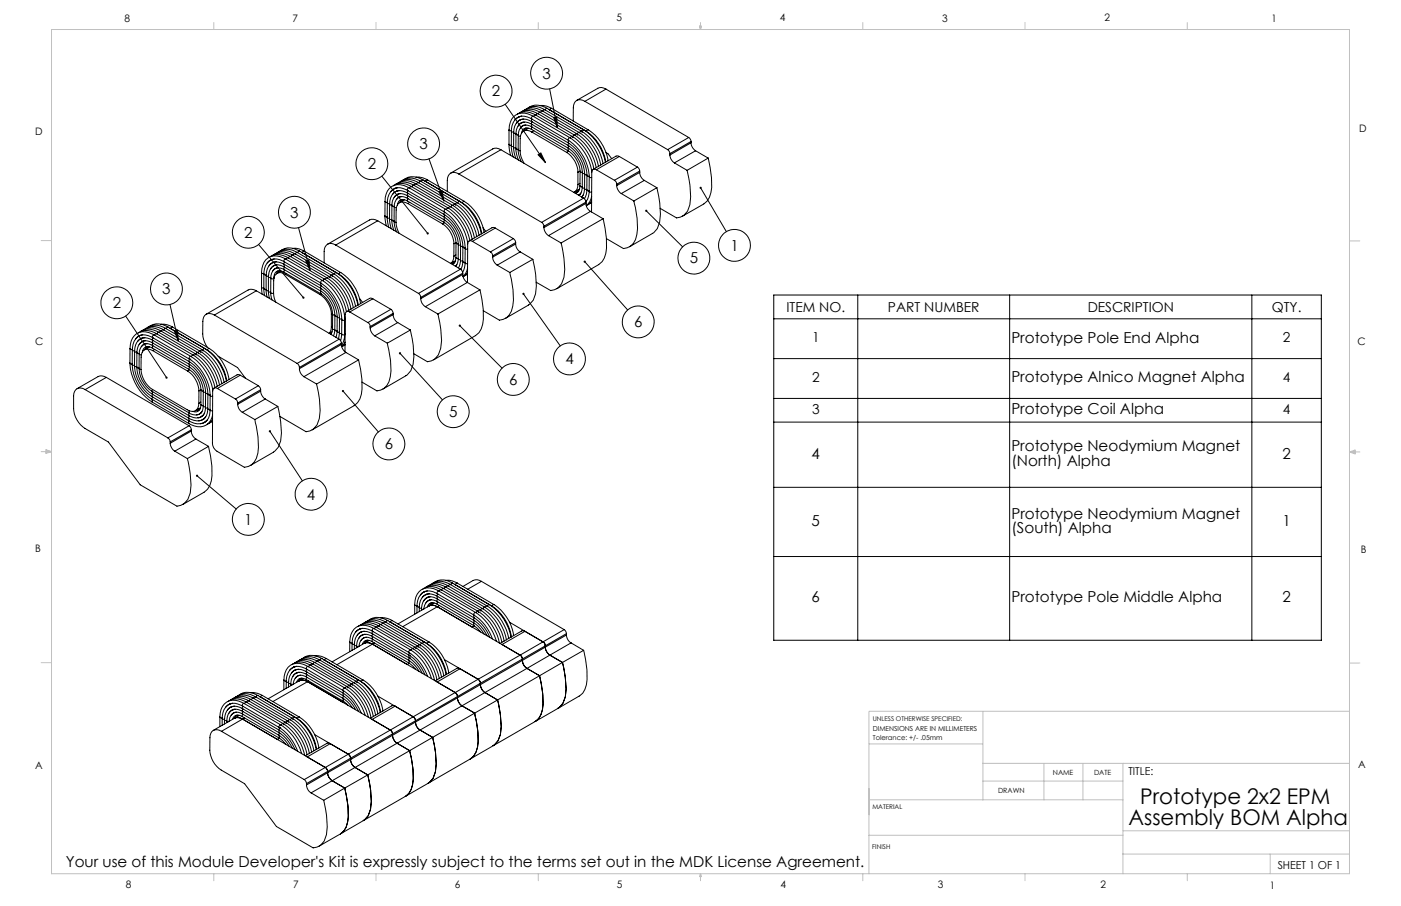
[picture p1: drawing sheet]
<svg xmlns="http://www.w3.org/2000/svg" width="432mm" height="279mm" viewBox="0 0 432 279" stroke-linecap="round" stroke-linejoin="round" font-family="sans-serif">
<g fill="none" stroke="#000" stroke-width=".31">
<path d="M155.7 32.1l12.4 18.1M159.5 35.2a4.8 4.8 0 0 1 5.6 .3M159.9 36l-.1 .2M160.1 35.9l-.2 .2M160.2 34.8a4.8 4.8 0 0 1 5.6 .3M160.4 36.9l-.1 .1M160.7 36.8l-.2 .1M160.8 35.8a4.1 4.1 0 0 0-3.2 4.7M160.9 34.4a4.8 4.8 0 0 1 5.6 .3M160.9 37.8l-.1 .1M161.1 37.7l-.1 .1M161.4 36.7a3.5 3.5 0 0 0-3.1 4.3"/>
<path d="M161.4 38.6v.1M161.6 34a4.7 4.7 0 0 1 5.7 .3M161.6 37.6a3.2 3.2 0 0 0-2.6 3.7M162 39.5l-.5 .9M162.1 38.6a2.8 2.8 0 0 0-2.4 3.2M162.3 33.6a4.8 4.8 0 0 1 5.7 .3M162.4 39.5l-.2 .4M162.9 39.5l-1.5 .9M163 33.2a4.8 4.8 0 0 1 5.7 .2M163.9 39.9l11.3 6.6M163.9 39.1l11.3 6.6M163.9 37.5l11.3 6.6"/>
<path d="M163.9 39.9a1.86 1.86 0 0 0-2-.4 1.86 1.86 0 0 0-1.2 1.7M163.9 39.1a2.43 2.43 0 0 0-3.5 .4M163.9 38.3a2.69 2.69 0 0 0-4.2 .6M163.9 37.5a3.2 3.2 0 0 0-4.7 .4M163.9 36.7a4 4 0 0 0-5.2 .2l-.1 .1M164 39.2l-.1 .7M164 38.4l-.1 .7M164 37.6l-.1 .7 11.3 6.6M164 36.8l-.1 .7M164.4 35.9a4.5 4.5 0 0 0-7.1 1.8l-.4 2.4M164.5 35.9l.6-.4 11.3 6.6M165.2 35.5l.6-.5 11.3 6.7"/>
<path d="M166.4 32.6a5 5 0 0 1 3.6 .8M166.5 34.6l-.4 .1-.2 .4M166.5 34.6l11.3 6.6M166.6 34.7l.6-.5 11.3 6.7M167.3 34.3l.3-.5h.3l11.3 6.6M168 33.9l.6-.5 12 7a13.9 13.9 0 0 1 6.1 9.6M169.2 33.8l.1 .1M169.3 33.8h.1M169.4 27.4l2.4 12M169.4 33.9l.6-.5 11.3 6.6M170.6 36.2l1-.1 .2 3.3zM180.3 31.3a2.15 2.15 0 0 0-2.5-.3 2.15 2.15 0 0 0-1.1 2.2v4.1"/>
<path d="M180.3 31.3l25.5 14.8M186.8 27.5a2.36 2.36 0 0 0-2.5-.3l-6.6 3.8M186.8 27.5l-6.5 3.8M186.8 27.5l25.5 14.9M117.7 54.3l14.1 17.7M121.2 57.3a4.8 4.8 0 0 1 5.7 .3M121.7 58.1l-.1 .1M121.9 58l-.2 .1M121.9 56.9a4.8 4.8 0 0 1 5.7 .3M122.2 58.9l-.1 .2M122.4 58.9l-.2 .1M122.6 57.9a4.1 4.1 0 0 0-3.2 4.7"/>
<path d="M122.6 56.5a4.8 4.8 0 0 1 5.7 .3M122.7 59.9l-.1 .1M122.8 59.8l-.1 .1M123.2 58.8a3.5 3.5 0 0 0-3.1 4.2M123.3 56.1a4.8 4.8 0 0 1 5.7 .2M123.4 59.7a3.2 3.2 0 0 0-2.6 3.7M124 55.7a4.8 4.8 0 0 1 5.7 .3M124.7 55.2a4.8 4.8 0 0 1 5.7 .3M125.7 59.6a3.3 3.3 0 0 0-4.7 .4M125.7 58.8a3.9 3.9 0 0 0-5.2 .2l-.1 .1M125.8 59.7l-.2 .7 11.3 6.6M125.8 58.8l-.2 .7 11.3 6.7"/>
<path d="M126.2 58a4.6 4.6 0 0 0-6.8 .9 6.3 6.3 0 0 0-.7 3.3M126.3 58l.1-.4 .4-.1 11.3 6.6M127 57.6l.5-.5 11.3 6.6M127.7 57.2l.1-.4 .4-.1 11.3 6.6M128.2 54.6a5.1 5.1 0 0 1 3.6 .9M128.4 56.8l.5-.5 11.4 6.6M129.1 56.4l.5-.5 11.4 6.6M129.8 56l.6-.5 12 7a13.7 13.7 0 0 1 6 9.6M131.1 55.9h.1M131.2 56l.3-.5h.3l11.3 6.6M132.2 49l4.6 13M135.3 59.1l.9-.4 .6 3.3z"/>
<path d="M141.4 53.7a2.16 2.16 0 0 0-2.5-.3 2.16 2.16 0 0 0-1 2.3v3.4M141.4 53.7l25.5 14.9M154.4 46.2a2.36 2.36 0 0 0-2.5-.3l-13 7.5M154.4 46.2l-13 7.5M154.4 46.2l25.5 14.9M156.9 44.5l.1 1.9 .4 1.5M157.6 44.9l.6 3.5M157.6 40.3l-.7-.2v4.4l.3 .3h.4M158.3 45.3l.2 1.8 .5 1.8M158.3 40.7h-.6l-.1-.2v4.4l.7 .3M159 45.7l.2 1.7 .6 2M159 41.1h-.6l-.1-.2v4.5l.7 .2"/>
<path d="M159.7 46.1l.2 1.6 .8 2.2M159.7 46.2l.6 .3M159.7 41.5l-.4 .1-.3-.3v4.5l.3 .2h.4M160.4 42l-.7-.3v4.5M163.9 40.7a2.15 2.15 0 0 0-2.5-.3 2.15 2.15 0 0 0-1.1 2.3 11.8 11.8 0 0 0 .6 6.4l.6 1.3M163.9 40.7l10.7 6.3M164.5 40.3l-.6 .4M165.8 47.7l.9-.5 1.4 3zM174.6 47a7.6 7.6 0 0 1 3.5 6.1M175.2 46.5a8 8 0 0 1 3.6 6.3M175.2 45.7a9.8 9.8 0 0 1 4.3 7.6M175.2 44.9a11.3 11.3 0 0 1 5 8.8"/>
<path d="M175.2 44.1a13 13 0 0 1 5.7 10M175.2 43.3a14.5 14.5 0 0 1 6.4 11.2M175.3 46.6l-.7 .4M175.3 45.8l-.1 .7M175.3 45l-.1 .7M175.3 44.2l-.1 .7M175.3 43.4l-.1 .7M175.6 42.5a15.3 15.3 0 0 1 6.8 10.5M175.6 42.5a.55 .55 0 0 0-.4 .8M175.6 42.5l-11.2-6.6a.53 .53 0 0 0-.5 .2 .53 .53 0 0 0 0 .6l11.3 6.6M176.4 42.1a15.2 15.2 0 0 1 6.7 10M176.4 42.1l-.4 .1-.2 .4"/>
<path d="M177.1 41.7a15.2 15.2 0 0 1 6.7 10M177.1 41.7a.55 .55 0 0 0-.5 .8M177.2 59.1h1M177.8 41.2a15.4 15.4 0 0 1 6.7 10.1M177.8 41.2l-.6 .6M178 58.7l.4 .1M178.1 56.9a2.35 2.35 0 0 1-1.3 2.4M178.1 53.1v3.8M178.5 40.9a15.2 15.2 0 0 1 6.7 10M178.5 40.9a.55 .55 0 0 0-.5 .8M178.6 58.3l-1.5 .9M178.8 57.3a1.87 1.87 0 0 1-1.5 2.2"/>
<path d="M178.8 57.3l.7 .3M178.8 59.9l-.2 .1M178.8 56.6l-.7 .3M178.8 52.8l.7 .3M178.8 52.8v4.5M178.8 52.7l-.7 .4M179.1 59.5l-.8 .7M179.2 40.4a15.5 15.5 0 0 1 6.7 10M179.2 40.4l-.6 .6M179.4 40.9a.53 .53 0 0 1 0-.6 .53 .53 0 0 1 .5-.3 15.4 15.4 0 0 1 6.7 10.1M179.5 57.7a2.95 2.95 0 0 1-1.1 2.5M179.5 57.7l.7 .3"/>
<path d="M179.5 53.3l.7 .2M179.5 53.3v4.4M180.2 58.1a4 4 0 0 1-.9 2.6M180.2 53.7l.3 .2h.4M180.2 53.7v4.4l.2 .3h.5M180.9 58.5a4.5 4.5 0 0 1-.8 2.8l.1-.2M180.9 54.1l.7 .2M180.9 54.1v4.5l.7 .2M181.3 40a13.7 13.7 0 0 1 6.1 9.6M181.3 40l-.5 .5M181.6 58.9a5.4 5.4 0 0 1-1 3.3M181.6 54.5l.2 .2h.6"/>
<path d="M181.6 54.5v4.5l.3 .2h.5M183.8 52.4a.86 .86 0 0 0-1-.1 .86 .86 0 0 0-.4 .9l-.1 12.2M183.8 52.4l5.6 3.2M186.8 47.1l.6 .3 1.1 1.5M189.4 55.6l.5 .5 .2 .7M190.1 57.3a3.2 3.2 0 0 0 1.4 2.4M190.1 56.8v.5M190.9 48.3l-1-.1-7.1 4M190.9 48.3l-7.1 4.1M190.9 48.3l5.6 3.2M191.5 59.7l3.9 2.3M196.5 51.5l.6 .7 .1 .5"/>
<path d="M196.5 51.5l-7.1 4.1M197.2 53.2a3.1 3.1 0 0 0 1.4 2.4M197.2 52.7l-7.1 4.1M197.2 53.2l-7.1 4.1M197.2 52.7v.5M198.6 55.6l-7.1 4.1M198.6 55.6l3.9 2.3M202.5 57.9l.3 1.5a25.6 25.6 0 0 1 .5 9.1l-.7 2-1.1 1.3-7.5 4.3M202.5 57.9l-7.1 4.1M205.8 46.1l.5 .6 .2 .7M206.5 47.8a3.1 3.1 0 0 0 1.4 2.4M206.5 47.4v.4"/>
<path d="M207.9 50.2l3.9 2.3M211.8 52.5l.3 1.5a25.3 25.3 0 0 1 .5 9.1 4.4 4.4 0 0 1-4.1 4.1l-5.1-3M212.3 42.4l.6 .7 .1 .5M212.3 42.4l-6.5 3.7M213 44a3.2 3.2 0 0 0 1.4 2.5M213 44l-6.5 3.8M213 43.6l-6.5 3.8M213 43.6v.4M214.4 46.5l-6.5 3.7M214.4 46.5l3.9 2.3M215.9 57.9l8 13.5M218.3 48.8a30.7 30.7 0 0 1 .8 10.6 4.6 4.6 0 0 1-2.2 3.5l-6.5 3.7"/>
<path d="M218.3 48.8l-6.5 3.7M79.7 75.4l13.8 16.4M83.2 79.2a4.8 4.8 0 0 1 5.6 .3M83.9 78.8a4.8 4.8 0 0 1 5.6 .3M84.5 79.9a4.1 4.1 0 0 0-3.2 4.7M84.6 78.4a4.8 4.8 0 0 1 5.6 .3M85.3 78a4.8 4.8 0 0 1 5.7 .3M86 77.6a4.8 4.8 0 0 1 5.7 .3M86.7 77.2a4.7 4.7 0 0 1 5.7 .3M88.1 79.9a4.5 4.5 0 0 0-7.1 1.9l-.4 2.4M88.2 80l.6-.5 11.3 6.6M88.9 79.6l.2-.4 .4-.1 11.3 6.6"/>
<path d="M90.2 76.6a5 5 0 0 1 3.6 .9M90.2 78.7l-.6 .5M90.2 78.7l11.3 6.6M90.3 78.8l.2-.4 .4-.2 11.3 6.7M91.1 78.4l.1-.4 .4-.1 11.3 6.6M91.8 77.9l.5-.5 11.3 6.7M92 70.2l3.6 13.3M93 77.8l.1 .1M93 77.8v.1M93 77.9l11.3 6.6a13.9 13.9 0 0 1 6.1 9.6M93.2 77.9l.5-.5 11.3 6.7M103.5 75.6a2.16 2.16 0 0 0-2.5-.3 2.16 2.16 0 0 0-1.1 2.3v3.5"/>
<path d="M103.5 75.6l25.5 14.9M116.4 68.1a2.64 2.64 0 0 0-2.5-.3l-12.9 7.5M116.4 68.1l-12.9 7.5M116.4 68.1l25.5 14.9M118.6 66.5l.5 3.1M119.3 67l.5 3.1M119.4 62.4h-.4l-.3-.3-.1 4.5 .7 .3M120.1 67.4l.5 3.2M120.1 62.8h-.6l-.1-.3-.1 4.5 .8 .3M120.8 67.8l.6 3.2M120.8 67.8l.2 .3h.5M120.8 63.2h-.4l-.3-.2v4.5l.2 .2h.5"/>
<path d="M121.5 68.2l.1 1.6 .6 1.7M121.5 63.8l.7 .2M121.5 63.8v4.5l.6 .2M121.5 63.6h-.4l-.3-.2v4.4M122.1 68.6l.2 1.7 .7 1.7M123.2 60.7l-.1 .1M123.8 61.6l-.5 .8M123.8 60.6a2.8 2.8 0 0 0-2.3 3.2M124.2 61.5l-.2 .5M124.7 61.6l-1.6 .9M125.7 62a1.84 1.84 0 0 0-2.1-.4 1.84 1.84 0 0 0-1.1 1.7M125.7 61.2a2.36 2.36 0 0 0-3.6 .4"/>
<path d="M125.7 60.4l-.3-.1a2.61 2.61 0 0 0-3.9 .6M125.7 62.8a2.17 2.17 0 0 0-2.5-.3 2.17 2.17 0 0 0-1.1 2.3v3.8M125.7 62.8l10.7 6.2M125.8 61.3l-.2 .7 11.3 6.6M125.8 60.5l-.2 .7 11.3 6.6M126.3 62.4l-.6 .4M136.4 69a7.8 7.8 0 0 1 3.5 6.2M136.9 68.6a8 8 0 0 1 3.6 6.3M136.9 67.8a9.5 9.5 0 0 1 4.4 7.6M136.9 67a11.2 11.2 0 0 1 5.1 8.7M136.9 66.2a13 13 0 0 1 5.8 10M136.9 65.4a14.5 14.5 0 0 1 6.5 11.2"/>
<path d="M137 68.7l-.6 .3M137.1 67.9l-.2 .7M137.1 67.1l-.2 .7M137.1 66.3l-.2 .7M137.1 65.5l-.2 .7M137.4 64.6a15.3 15.3 0 0 1 6.8 10.5M137.4 64.6a.55 .55 0 0 0-.5 .8M137.4 64.6l-11.3-6.7a.55 .55 0 0 0-.5 .8l11.3 6.7M138.1 64.1a15.5 15.5 0 0 1 6.7 10.1M138.1 64.1l-.5 .6M138.8 63.7a15.2 15.2 0 0 1 6.7 10.1M138.8 63.7l-.3 .2-.2 .3"/>
<path d="M139.5 63.3a15.5 15.5 0 0 1 6.7 10M139.5 63.3l-.5 .6M139.9 79a2.57 2.57 0 0 1-1 2.2l1.5-.8M139.9 75.2v3.8M140.3 62.9a15.4 15.4 0 0 1 6.6 10.1M140.3 62.9l-.4 .1-.2 .4M140.5 79.4a2.2 2.2 0 0 1-1.1 2.2M140.5 78.6l-.6 .4M140.5 74.9l.8 .3M140.5 74.9v4.5l.7 .3M140.5 74.8l-.6 .4M141 62.5a15.6 15.6 0 0 1 6.6 10"/>
<path d="M141 62.5a.55 .55 0 0 0-.5 .8M141.1 62.6l.3-.5a13.8 13.8 0 0 1 6.9 10M141.2 79.8a3.3 3.3 0 0 1-.8 2.3M141.3 75.4l.2 .2h.5M141.3 75.4l-.1 4.4 .3 .3 .4-.1M142 75.7l.2 .3h.5M142 75.7l-.1 4.5M142.7 76.2l.7 .2M142.7 76.2l-.1 4.4 .7 .3M143.1 62.1a13.7 13.7 0 0 1 6.1 9.6M143.1 62.1l-.4 .1-.2 .5M143.4 76.6l.3 .2h.4"/>
<path d="M143.4 76.6l-.1 4.5 .3 .2h.5M145.6 74.4a.87 .87 0 0 0-1-.1 .87 .87 0 0 0-.5 .9v11.9M145.6 74.4l5.6 3.3M148.9 70.2l.8 1.2M151.2 77.7l.5 .5 .1 .7M151.8 79.3a3.2 3.2 0 0 0 1.4 2.5M151.8 78.9v.4M152.6 70.3l-.5-.2-.5 .1-7 4.1M152.6 70.3l-7 4.1M152.6 70.3l5.6 3.3M158.2 73.6l.6 .7 .1 .5M158.2 73.6l-7 4.1"/>
<path d="M158.9 75.2a2.97 2.97 0 0 0 1.4 2.5M158.9 75.2l-7.1 4.1M158.9 74.8l-7.1 4.1M158.9 74.8v.4M160.3 77.7l-7.1 4.1M160.3 77.7l3.9 2.3M164.2 80l.3 1.5a25.6 25.6 0 0 1 .6 9.1l-.7 2-1.6 1.5M164.2 80l-7.1 4M166.9 68.6l.6 .7 .1 .5M167.6 70.2a3.4 3.4 0 0 0 1.5 2.5M167.6 69.8v.4M169.1 72.7l3.8 2.2"/>
<path d="M172.9 74.9l.4 1.5a28.1 28.1 0 0 1 .5 9.1 4.4 4.4 0 0 1-4.1 4.1l-4.5-2.6M178.5 60h.2M179.7 60.2l-.5 .5M179.9 61.1l.6 .7 .1 .5M179.9 61.1l-13 7.5M180.6 62.7a2.97 2.97 0 0 0 1.4 2.5M180.6 62.7l-13 7.5M180.6 62.3l-13 7.5M180.6 62.3v.4M180.8 62l-.2 .2M182 65.2l-12.9 7.5M182 65.2l3.9 2.3"/>
<path d="M182.4 60.5a4.5 4.5 0 0 1-1.7 2.9l1.7-1.4M182.4 62.4l-1 .6M182.4 62.5l-.3 .1M185.9 67.5a22.5 22.5 0 0 1 .4 12.1l-.7 1.1-1 .8-13 7.5M185.9 67.5l-13 7.4M195.4 62a23.4 23.4 0 0 1 .5 11.9 4.1 4.1 0 0 1-3.7 2.8l-5.3-3.1M199.2 65l11.2 11.1M38.7 97.5l12.6 19M52.4 93.9l2.6 11.3M66.1 97.2a2.17 2.17 0 0 0-2.5-.3 2.17 2.17 0 0 0-1.1 2.3 11.5 11.5 0 0 0 .6 6.4l.9 1.6M66.1 97.2l25.5 14.9M79 89.7a2.65 2.65 0 0 0-2.5-.3l-13 7.5"/>
<path d="M79 89.7l-12.9 7.5M79 89.7l25.5 14.9M80.6 88.5l.2 2.3M81.3 88.9l.3 2.3M81.3 84.5l.3 .3 .5-.1M81.3 84.5v4.5l.3 .3 .4-.1M81.4 84.3l-.8-.2v4.5l.3 .2h.4M82 89.3l.3 2.3M82.7 89.7l.4 2.4M82.7 85.3l.8 .2M82.7 85.3v4.5l.7 .3M82.8 85.2l-.6-.1-.2-.2v4.5l.7 .2"/>
<path d="M83.4 90.2l.4 2.3M83.5 85.8a.55 .55 0 0 0 .9 0M83.5 85.8l-.1 4.4a.53 .53 0 0 0 .9 .1M83.6 80l-.1 .2M83.9 80l-.2 .1M84.2 80.9l-.1 .1M84.3 90.4l.3 1.7 .4 1.1M84.4 85.8v.1M84.4 80.9l-.2 .1M84.4 85.6h.1M84.9 81.7l-.4 .2M85.2 80.8a3.6 3.6 0 0 0-3.2 4.2"/>
<path d="M85.2 82.7l-.1 .1M85.3 81.7a3.2 3.2 0 0 0-2.6 3.7M85.7 83.5l-.5 1M85.8 82.6a2.8 2.8 0 0 0-2.3 3.2M86.1 83.5l-.2 .5M86.6 83.6l-1.2 .7M87.6 84a1.91 1.91 0 0 0-2.3-.3 1.91 1.91 0 0 0-.9 2.1M87.6 82.3l11.3 6.6M87.6 83.2a2.39 2.39 0 0 0-3.5 .3M87.6 82.4a2.69 2.69 0 0 0-4.2 .5M87.6 81.6a3.2 3.2 0 0 0-4.7 .4M87.7 80.8a3.7 3.7 0 0 0-5.3 .3"/>
<path d="M87.7 83.2l-.1 .8 11.3 6.6M87.7 82.4l-.1 .7 11.3 6.7M87.7 81.6l-.1 .7M87.7 80.8l-.1 .7 11.3 6.6M87.9 84.6a2.13 2.13 0 0 0-2.5-.3 2.13 2.13 0 0 0-1.1 2.3v3.8M87.9 84.6l10.7 6.2M88.3 84.3l-.4 .3M94.2 80.4l1-.2 .4 3.3zM98.6 90.8a7.9 7.9 0 0 1 3.5 6.2M98.9 90.6a8.1 8.1 0 0 1 3.6 6.3M98.9 89.8a9.6 9.6 0 0 1 4.3 7.5M98.9 88.9a11.2 11.2 0 0 1 5 8.8"/>
<path d="M98.9 88.1a13 13 0 0 1 5.7 10M98.9 87.3a14.5 14.5 0 0 1 6.4 11.2M99 90.6l-.4 .2M99.1 89.9l-.3 .3 .1 .4M99.1 89l-.3 .4 .1 .4M99.1 88.2l-.2 .7M99.1 87.4l-.2 .7M99.4 86.5a15.3 15.3 0 0 1 6.9 12M99.4 86.5a.55 .55 0 0 0-.5 .8M99.4 86.5l-11.3-6.6a.53 .53 0 0 0-.5 .8l11.3 6.6M100.1 86.1a15.2 15.2 0 0 1 6.7 10M100.1 86.1l-.6 .5"/>
<path d="M100.8 85.7a15.5 15.5 0 0 1 6.7 10M100.8 85.7l-.5 .5M101.5 85.3a15.2 15.2 0 0 1 6.7 10M101.5 85.3l-.4 .1-.1 .4M102.1 97v3.8M102.2 84.9a15.5 15.5 0 0 1 6.7 10M102.2 84.9a.55 .55 0 0 0-.5 .8M102.5 96.8l-.4 .2M102.5 96.9l.3 .3 .4-.1M102.5 96.9v4.5M102.9 84.5a15.4 15.4 0 0 1 6.7 10M102.9 84.5a.55 .55 0 0 0-.5 .8"/>
<path d="M103.2 97.3l.1 .2h.6M103.2 97.3v4.5l.7 .2M103.6 84.1a15.2 15.2 0 0 1 6.7 10M103.6 84.1l-.3 .1-.2 .4M103.9 97.7l.7 .3M103.9 97.7v4.5l.3 .2h.4M105 84.1a13.9 13.9 0 0 1 6.1 9.5M105 84.1l-.3 .1-.2 .4M105.3 98.4h-.4l-.3-.3v4.5M105.3 98.5a.51 .51 0 0 0 .5 .3 .51 .51 0 0 0 .5-.3M105.3 98.5v4.5a.54 .54 0 0 0 1 0v-4.5M106.3 98.4h.1"/>
<path d="M107.8 96.2a.86 .86 0 0 0-1-.1 .86 .86 0 0 0-.4 .9l-.1 11.5M107.8 96.2l5.6 3.3M110.8 92l1 1.3M113.4 99.5l.5 .5 .2 .7M114.9 92.1l-1-.1-7.1 4.1M114.9 92.1l-7.1 4.1M114.9 92.1l5.6 3.3M120.5 95.4l.5 .5 .2 .7M120.5 95.4l-7.1 4.1M121.2 97a2.97 2.97 0 0 0 1.4 2.5M121.2 97l-7.1 4.1M121.2 96.6l-7.1 4.1"/>
<path d="M121.2 96.6v.4M122.6 99.5l-7.1 4.1M122.6 99.5l3.9 2.3M129 90.5l.6 .7 .1 .5M129.7 92.1a2.97 2.97 0 0 0 1.4 2.5M129.7 91.7v.4M131.1 94.6l3.9 2.2M135 96.8l.3 1.5a25.6 25.6 0 0 1 .5 9.2 4.4 4.4 0 0 1-4.1 4l-4.2-2.4M139 81.2h.9M139.7 80.8l.5 .1M140.5 82l-.2 .1M140.8 81.6l-.4 .5"/>
<path d="M141.9 80.2l-.2 1.4-.4 1M141.9 83l.5 .5 .2 .7M141.9 80.2l.7 .3M141.9 83l-12.9 7.5M142.6 80.6l-.1 1.5-.5 1M142.6 84.6a2.97 2.97 0 0 0 1.4 2.5M142.6 84.6l-12.9 7.5M142.6 84.2l-12.9 7.5M142.6 84.2v.4M143.3 81l-.1 1.6-.6 1.4M144 87.1l-12.9 7.5M144 87.1l3.9 2.3"/>
<path d="M144.1 84l-1.4 1.3M144.1 84.5l-.9 .6M144.1 82.6a4.2 4.2 0 0 1-1.4 2.7M144.1 84.6l-.2 .1M147.9 89.4a22.4 22.4 0 0 1 .4 12.1l-.7 1.1-1.1 .9-12.9 7.5M147.9 89.4l-12.9 7.4M153.2 81.8l3.9 2.2M157.1 84a23.4 23.4 0 0 1 .5 12 4.1 4.1 0 0 1-3.7 2.7l-5-2.9M161.3 90.6l11.4 16.1M162.9 94.1l-7.1 4.1M180.2 80.7l13.3 14.9M238.5 91h168.7v106.4h-168.7z"/>
<path d="M238.5 98.3h168.7M264.4 91v106.4M311.2 91v106.4M385.8 91v106.4M32.8 116.4a2.65 2.65 0 0 0-2.6-.3l-6.5 3.8M32.8 116.4l-6.6 3.8M32.8 116.4l25.5 14.9M40 111.9a15.2 15.2 0 0 0 7 12.1M40.7 112.3a13.7 13.7 0 0 0 6.3 10.9M40.8 107.9l.1 .2 .6 .1M40.8 107.9l-.1 4.5 .8 .2M40.8 107.7l-.4 .1-.3-.3-.1 4.5 .7 .2"/>
<path d="M41.5 112.7a12.3 12.3 0 0 0 5.5 9.7M41.5 108.3l.3 .3 .4-.1M41.5 108.3v4.5l.2 .3 .5-.1M42.2 113.2a10.6 10.6 0 0 0 4.8 8.4M42.2 113.2l.3 .3h.4M42.6 102.7a4.8 4.8 0 0 1 5.7 .2M42.9 113.6a9 9 0 0 0 4.1 7.2M42.9 109.1l.7 .3M42.9 109.1v4.5l.6 .3M42.9 109h-.4l-.3-.3v4.5M43.1 103.4l-.1 .2M43.3 103.4l-.2 .1"/>
<path d="M43.3 102.2a4.8 4.8 0 0 1 5.7 .3M43.6 104.3l-.1 .1M43.8 104.2l-.2 .2M44 103.3a4.2 4.2 0 0 0-3.2 4.7M44 101.8a4.8 4.8 0 0 1 5.7 .3M44.1 105.2l-.1 .1M44.3 105.1l-.2 .2M44.6 106.1v.1M44.6 104.2a3.5 3.5 0 0 0-3.1 4.2M44.7 101.4a4.8 4.8 0 0 1 5.7 .3M44.8 105.1a3.2 3.2 0 0 0-2.6 3.7M45.2 106.9l-.5 .9"/>
<path d="M45.3 106a2.84 2.84 0 0 0-2.4 3.2M45.4 101a4.8 4.8 0 0 1 5.7 .3M45.6 106.9l-.2 .5M46.1 107l-1.6 .9M46.1 100.6a4.8 4.8 0 0 1 5.7 .3M47.1 107.4a1.84 1.84 0 0 0-2.1-.5 1.84 1.84 0 0 0-1.1 1.8M47.1 106.6a2.33 2.33 0 0 0-3.5 .3M47.1 108.1a2.17 2.17 0 0 0-2.5-.2 2.17 2.17 0 0 0-1.1 2.2 11.5 11.5 0 0 0 .6 6.5l.9 1.7 1.3 1.3 11.4 6.8a2.15 2.15 0 0 0 2.5 .3 2.15 2.15 0 0 0 1.1-2.3M47.1 108.1l10.7 6.3M47.1 105.8l-.3-.2a2.64 2.64 0 0 0-3.9 .7M47.1 105a3.3 3.3 0 0 0-4.7 .3M47.1 104.1a4 4 0 0 0-5.2 .3l-.1 .1"/>
<path d="M47.2 106.6l-.2 .8 11.3 6.6M47.2 105.8l-.2 .8 11.3 6.6M47.2 105l-.2 .4v.4l11.3 6.6M47.2 104.2l-.2 .7 11.3 6.6M47.6 103.3a4.6 4.6 0 0 0-6.7 .9l-.5 1-.3 2.4M47.7 103.4l.3-.5h.2l11.3 6.6M47.7 107.8l-.6 .3M48.4 103l.5-.5 11.4 6.6M49.1 102.6l.3-.5h.2l11.4 6.6M49.6 100a5.1 5.1 0 0 1 3.6 .9M49.8 102.2l.5-.5 11.4 6.6M50.5 101.8l.5-.6 11.4 6.7"/>
<path d="M51.2 101.4l.6-.5 12 7a13.7 13.7 0 0 1 6.1 9.5M52.5 101.2v.1M52.6 101.4l.6-.5 11.3 6.6M53.7 102.1l1-.2 .3 3.3zM57.8 114.4a7.9 7.9 0 0 1 3.5 6.1M58.3 114a8.1 8.1 0 0 1 3.6 6.3M58.3 113.2a9.6 9.6 0 0 1 4.4 7.5M58.3 112.4a11.2 11.2 0 0 1 5.1 8.7M58.3 111.5a12.7 12.7 0 0 1 5.8 10M58.3 110.7a14.3 14.3 0 0 1 6.5 11.3M58.4 114.1l-.6 .3M58.5 113.3l-.2 .7"/>
<path d="M58.5 112.5l-.2 .7M58.5 111.7l-.2 .7M58.8 109.9a15.4 15.4 0 0 1 6.8 10.5M58.8 110.7a.54 .54 0 0 0-.5 .8M58.8 109.9a.55 .55 0 0 0-.5 .8M58.8 109.9l-11.3-6.6a.58 .58 0 0 0-.5 .8l11.3 6.6M59.5 109.5a15.8 15.8 0 0 1 6.8 10M59.5 109.5l-.3 .1-.2 .4M60.3 109.1a15.2 15.2 0 0 1 6.7 10M60.3 109.1l-.4 .1-.2 .4M61 108.7a15.5 15.5 0 0 1 6.7 10M61 108.7a.55 .55 0 0 0-.5 .8"/>
<path d="M61.7 108.3a15.2 15.2 0 0 1 6.7 10M61.7 108.3a.53 .53 0 0 0-.5 .3 .53 .53 0 0 0 0 .5M62.4 107.9a15.5 15.5 0 0 1 6.7 10M62.4 107.9a.58 .58 0 0 0-.5 .8M62.6 108.3a.58 .58 0 0 1 .5-.8 15.4 15.4 0 0 1 6.7 10M64.5 107.5a13.7 13.7 0 0 1 6.1 9.6M64.5 107.5l-.6 .4M67 119.8a.87 .87 0 0 0-1-.1 .87 .87 0 0 0-.5 .9v16.1a2.97 2.97 0 0 0 1.4 2.5l8.4 4.9a4.5 4.5 0 0 0 4.2-4.4 28.4 28.4 0 0 0-.9-10.3M67 119.8l5.6 3.2M67.2 109.9l6 3.4 2.5 3.4M74 115.7l-.9-.1-7.1 4.1M74 115.7l-7 4.1"/>
<path d="M74 115.7l5.6 3.3M79.6 119l.6 .7 .1 .5M79.6 119l-7 4M91.6 112.1l.5 .5 .2 .7M92.3 113.7a3 3 0 0 0 1.4 2.5M92.3 113.3v.4M93.7 116.2l3.9 2.2M97.6 118.4l.3 1.5a25.6 25.6 0 0 1 .5 9.1 4.4 4.4 0 0 1-4.1 4.1l-8-4.7M101.7 102.7l.4 .1M102.1 100.8l-.3 1.4-.4 .6M102.3 102.3l-.8 .5M102.5 101.3l-.5 1.8"/>
<path d="M102.5 101.4l.7 .2M102.5 100.6l-.4 .2M103.2 101.7l-.4 1.9M103.9 102.1l-.4 1.9M104.5 104.6l.5 .5 .2 .7M104.5 104.6l-12.9 7.5M104.6 102.6l-.3 1.9M104.6 102.6l.3 .3 .4-.1M105.2 106.3a3.2 3.2 0 0 0 1.4 2.4M105.2 106.3l-12.9 7.4M105.2 105.8l-12.9 7.5M105.2 105.8v.5"/>
<path d="M105.3 102.9l-.3 2.2M106.3 102.9v.3a6.1 6.1 0 0 1-1.1 3.4M106.3 102.8l.1 .1M106.4 105.5l-1.1 1.4M106.4 106.2l-1.1 .7M106.4 106.4l-.6 .2M106.6 108.7l-12.9 7.5M106.6 108.7l3.9 2.3M110.5 111a22.4 22.4 0 0 1 .4 12l-.7 1.2-1.1 .9-12.9 7.5M110.5 111l-12.9 7.4M114.1 101.1a3.2 3.2 0 0 0 1.4 2.5M114.1 100.7v.4"/>
<path d="M115.5 103.6l3.9 2.2M119.4 105.8a23.4 23.4 0 0 1 .5 12 4.2 4.2 0 0 1-3.7 2.7l-4.7-2.7M123.3 108.9l13.1 14.4M126.5 101.8l.3 1.5a25.2 25.2 0 0 1 .5 9.1l-.7 1.9-1.1 1.3-7.5 4.4M126.5 101.8l-7.1 4M141.7 100.4l13 13.1M238.5 110.6h168.7M26.2 120.2a2.15 2.15 0 0 0-2.4-.3 2.15 2.15 0 0 0-1.1 2.2 13 13 0 0 0 .5 6.5l.5 .9a7.1 7.1 0 0 0 2.5 2.6l7.2 4.2 9.8 13.2 11.3 6.6a4.5 4.5 0 0 0 4.1-4.1 32 32 0 0 0-.8-10.3l-.1-.3M26.2 120.2l25.6 14.8M47 120.1v.7l11.3 6.6 .1-.7M47.1 120.9l-.1 .7 11.2 6.6v-.4l.2-.3M47.1 121.7l-.1 .7 11.2 6.6v-.4l.2-.3"/>
<path d="M47.1 122.5l-.2 .7 11.3 6.6v-.4l.2-.3M47.1 123.3l-.2 .7 11.3 6.6v-.4l.2-.3M51.8 135l.6 .7 .1 .6M52.5 136.7a3.2 3.2 0 0 0 1.4 2.4M52.5 136.3v.4M53.9 139.1l3.8 2.3M58.3 131.3l.5 .5 .2 .7M58.3 131.3l-6.5 3.7M58.9 132.9a3.2 3.2 0 0 0 1.5 2.5M58.9 132.9l-6.4 3.8M59 132.5l-6.5 3.8M59 132.5l-.1 .4"/>
<path d="M60.4 135.4l-6.5 3.7M60.4 135.4l3.9 2.3M60.4 126.5l.9 .1M61.1 126.1l.5 .1M61.3 120.5v3.9M61.8 125.8l-1.5 .8M61.9 124.7a1.85 1.85 0 0 1-2.5 2.2M61.9 124.8l.7 .2M61.9 127.4l-.2 .1M61.9 124l-.6 .4M61.9 120.3l.8 .2M61.9 120.3v4.5"/>
<path d="M61.9 120.2l-.6 .3M62.3 127a2.9 2.9 0 0 1-4.1 .4M62.5 128.2l-.3 .1M62.6 125.1a2.35 2.35 0 0 1-2 2.9M62.7 120.7l.2 .3 .5-.1M62.7 120.7l-.1 4.5 .7 .2M62.8 129.2l-.1 .1M62.9 127.6a3.2 3.2 0 0 1-4.7 .6M62.9 129.1l-.1 .1M63.3 125.6a2.77 2.77 0 0 1-2.3 3.2M63.4 128.6a3.6 3.6 0 0 1-5.2 .4M63.4 121.1l.2 .3h.5"/>
<path d="M63.4 121.1l-.1 4.5 .7 .2M63.4 130.1h-.2M63.5 129.9l-.1 .1M64 129.4a4.3 4.3 0 0 1-5.8 .4M64 125.9a3.1 3.1 0 0 1-2.9 3.9M64 126l.8 .3M64.1 121.5l.7 .3M64.1 121.5l-.1 4.5M64.3 137.7a22.5 22.5 0 0 1 .4 12.1l-.7 1.1-1 .8-6.6 3.8M64.3 137.7l-6.6 3.7M64.7 126.4a3.6 3.6 0 0 1-2.9 4.3M64.8 122l.3 .2h.4"/>
<path d="M64.8 122l-.1 4.4 .4 .3 .4-.1M65.5 129.4l-.4 .6-1.2 .9M65.5 129.8l-.9 .7M65.5 128a4.1 4.1 0 0 1-5.7 3.3l-1.6-.7M65.5 129.9l-.2 .1M72.6 123l.5 .6 .2 .7M73.3 124.7a2.97 2.97 0 0 0 1.4 2.4M73.3 124.3v.4M74.7 127.1l3.9 2.3M80.3 120.6a3.2 3.2 0 0 0 1.4 2.4M80.3 120.6l-7 4.1M80.3 120.2l-7 4.1"/>
<path d="M80.3 120.2v.4M81.7 123l-7 4.1M81.7 123l3.9 2.3M83.2 133l10 15.3M84.3 139.5l-7.1 4M85.6 125.3l.4 1.5a28.1 28.1 0 0 1 .5 9.2l-.7 1.9-1.6 1.5M85.6 125.3l-7 4.1M105.7 120.6l10.9 12.6M238.5 122.9h168.7M238.5 130.2h168.7M60.7 146.7l12.1 10.3M238.5 150.3h168.7"/>
<path d="M133.2 180a4.7 4.7 0 0 1 5.7 .3M133.9 179.6a4.7 4.7 0 0 1 5.7 .3M137.3 179a5.1 5.1 0 0 1 3.7 .8M148.4 179.3a2.54 2.54 0 0 0-2.6-.3l-3.1 1.9M148.4 179.3l25.5 14.9M148.4 179.3l-4.3 2.4M238.5 171.6h168.7M108.5 198.3h-.4l-.3-.3v3M109.2 198.7l-.7-.3v2.2M109.9 199.1h-.4l-.3-.2v1.3M110.3 199.5l-.4-.2v.4M110.3 193.2a4.8 4.8 0 0 1 5.7 .3"/>
<path d="M110.8 194l-.1 .1M111 193.9l-.2 .1M111.1 192.8a4.8 4.8 0 0 1 5.6 .2M111.4 194.8l-.1 .1M111.5 194.8l-.1 .1M111.7 193.8a4.1 4.1 0 0 0-3.2 4.7M111.8 192.4a4.8 4.8 0 0 1 5.6 .3M111.8 195.8l-.1 .1M112 195.7l-.1 .1M112.3 198.4a2.59 2.59 0 0 1 2.5 .2M112.3 198.4l-10 5.7M112.3 196.6v.1"/>
<path d="M112.4 194.7a3.5 3.5 0 0 0-3.2 4.2M112.5 191.9a4.8 4.8 0 0 1 5.6 .3M112.5 195.6a3.2 3.2 0 0 0-2.6 3.7M112.9 197.5l-.5 .8M112.9 196.5a2.66 2.66 0 0 0-2.2 2.8M113.2 191.6a4.8 4.8 0 0 1 5.7 .2M113.3 197.4l-.2 .5M113.8 197.5l-1.5 .9M113.9 191.1a4.8 4.8 0 0 1 5.7 .3M114.8 197.9a1.86 1.86 0 0 0-3.1 .8M114.8 197.1a2.33 2.33 0 0 0-3.5 .3M114.8 196.3l-.3-.2a2.68 2.68 0 0 0-3.9 .7"/>
<path d="M114.8 198.6l25.5 15 .5 .5 .2 1.1M114.8 198.6l-11 6.4M114.8 195.5a3.3 3.3 0 0 0-4.7 .4M114.8 194.7a4 4 0 0 0-5.2 .2l-.1 .1M114.9 197.2l-.1 .7 11.3 6.6M114.9 196.4l-.1 .7 11.3 6.6M114.9 195.5l-.1 .8 11.3 6.6M114.9 194.7l-.1 .7 11.3 6.7M115.3 193.9a4.5 4.5 0 0 0-7.1 1.8l-.4 2.4M115.4 193.9l.3-.5h.3l11.3 6.6M115.4 198.3l-.6 .3M116.1 193.5l.6-.5 11.3 6.6"/>
<path d="M116.8 193.1l.3-.5h.3l11.3 6.6M117.3 190.5a5.1 5.1 0 0 1 3.7 .9M117.5 192.7l.6-.5 11.3 6.6M118.2 192.3l.3-.5h.3l11.3 6.6M118.9 191.9l.6-.5 12 7a13.7 13.7 0 0 1 6.1 9.6M120.2 191.8h.1M120.3 191.9l.6-.5 11.3 6.6M128 199.6a15.5 15.5 0 0 1 6.7 10.1M128 199.6l-.4 .1-.2 .4M128.5 186.7l-.7-.2v2.9M128.7 199.2a15.8 15.8 0 0 1 6.7 10M128.7 199.2a.55 .55 0 0 0-.5 .8"/>
<path d="M129.3 187.1h-.5l-.3-.2v2.1M129.4 198.8a15.7 15.7 0 0 1 6.7 10.1M129.4 198.8a.53 .53 0 0 0-.5 .3 .53 .53 0 0 0 0 .5M129.9 187.5l-.4 .1-.3-.3v1.3M130.1 198.4a15.5 15.5 0 0 1 6.7 10M130.1 198.4a.55 .55 0 0 0-.5 .8M130.2 198.5l.4-.5a13.9 13.9 0 0 1 6.9 10M130.3 188l-.4-.3v.5M130.4 181.6a4.7 4.7 0 0 1 5.6 .3M131 182.4l-.3 .2M131.1 181.2a4.8 4.8 0 0 1 5.6 .3M131.4 183.3l-.1 .1"/>
<path d="M131.6 183.2l-.2 .2M131.7 182.2a4.2 4.2 0 0 0-3.2 4.8M131.8 180.8a4.8 4.8 0 0 1 5.6 .3M131.8 184.2l-.1 .1M132 184.2h-.1M132.2 198a13.7 13.7 0 0 1 6.1 9.6M132.2 198l-.5 .4M132.3 186.8a2.48 2.48 0 0 1 2.5 .3 2.48 2.48 0 0 0-2.5-.3zM132.3 185.1h.1M132.4 183.1a3.6 3.6 0 0 0-3.2 4.3M132.5 180.4a4.7 4.7 0 0 1 5.6 .3M132.5 184.1a3.2 3.2 0 0 0-2.6 3.7"/>
<path d="M132.9 185.9l-.5 .9M132.9 185a2.67 2.67 0 0 0-2.2 2.8M133.3 185.9l-.2 .5M133.8 185.9l-11.1 6.5M134.8 185.5l11.3 6.7M134.8 186.4a1.79 1.79 0 0 0-3.1 .8M134.8 185.6a2.33 2.33 0 0 0-3.5 .3M134.8 187.1l25.5 14.9M134.8 187.1l10.7 6.3 .7-.4M134.8 187.1l-10.7 6.2M134.8 184.7a2.86 2.86 0 0 0-4.2 .6M134.8 183.9a3.2 3.2 0 0 0-4.7 .4"/>
<path d="M134.8 183.1a3.6 3.6 0 0 0-5.2 .4M134.9 185.6l-.1 .7 11.3 6.7M134.9 184.8l-.1 .7M134.9 184l-.2 .3 .1 .4 11.3 6.6M134.9 183.2l-.1 .7 11.3 6.6M135.3 182.3a4.5 4.5 0 0 0-7.1 1.9l-.4 2.3M135.4 182.4l.6-.5 11.3 6.6M135.4 186.7l-.6 .4M136.1 182l.6-.5 11.3 6.6M136.8 181.5l.6-.5 11.3 6.7M137.5 181.2l.6-.5 11.3 6.6M138.2 180.7l.6-.5 11.3 6.7"/>
<path d="M139 180.3l.1-.3 .4-.2 12 7.1a13.5 13.5 0 0 1 6.1 9.5M140.1 180.2l.2 .1M140.2 180.2h.1M140.3 180.3l.6-.5 11.3 6.6M146.1 193l2 1.9M146.1 192.2l1.2 .8 1.9 2.5M146.1 191.3l.4 .3a11.4 11.4 0 0 1 3.6 4.5M146.1 190.5l.5 .3a12.7 12.7 0 0 1 4.4 5.8M146.1 189.7l-11.3-6.6a.55 .55 0 0 1 .5-.8l11.3 6.6a15.3 15.3 0 0 1 6.4 8.9M146.1 189.7a13.9 13.9 0 0 1 5.7 7.3M146.2 192.2l-.1 .8M146.2 191.4l-.1 .8"/>
<path d="M146.2 190.6l-.1 .7M146.3 189.8l-.3 .3 .1 .4M146.6 188.9a.56 .56 0 0 0-.5 .8M147.3 188.5a15 15 0 0 1 6.6 9.8M147.3 188.5l-.6 .5M148 188.1a15.5 15.5 0 0 1 6.7 10M148 188.1a.58 .58 0 0 0-.5 .8M148.7 187.7a15.2 15.2 0 0 1 6.7 10M148.7 187.7a.56 .56 0 0 0-.5 .8M149.4 187.3a15.3 15.3 0 0 1 6.7 10M149.4 187.3l-.6 .5M150.1 186.9a15.2 15.2 0 0 1 6.7 10"/>
<path d="M150.1 186.9h-.2l-.4 .5M150.2 186.9l.4-.4a13.9 13.9 0 0 1 6.9 10M152.2 186.4a13.7 13.7 0 0 1 6.1 9.6M152.2 186.4l-.5 .5M157 191.9l10.4 6M161.8 194.7l-1-.1-6.7 3.8M161.8 194.7l-7.1 4.1 5.6 3.2M161.8 194.7l5.6 3.2M167.4 197.9l.5 .6 .2 .7M168.1 199.6a3.2 3.2 0 0 0 1.4 2.4l3.9 2.3M168.1 199.6l-20 11.5M168.1 199.2l-7.1 4"/>
<path d="M168.1 199.2v.4M173.9 194.2l.7 1.2M173.9 194.2l-13.6 7.8M174.6 195.8a2.97 2.97 0 0 0 1.4 2.5M174.6 195.4l-6.5 3.8M174.6 195.8l-6.5 3.8M174.6 195.4v.4M176 198.3l-13.6 7.8M176 198.3l3.9 2.3M70.3 216.3a4.7 4.7 0 0 1 5.7 .3M70.8 217.1l-.1 .1M71 217l-.2 .1"/>
<path d="M71 215.9a4.8 4.8 0 0 1 5.7 .2M71.5 217.9l-.3 .2M71.7 216.9a4.2 4.2 0 0 0-3.2 4.7M71.8 215.5a4.8 4.8 0 0 1 5.6 .3M71.8 218.9l-.1 .1M72 218.8l-.1 .1M72.3 217.8a3.2 3.2 0 0 0-3 3.1l-.1 1.1M72.3 219.7l-.1 .1M72.5 215.1a4.8 4.8 0 0 1 5.6 .2M72.5 218.7a3.2 3.2 0 0 0-2.6 3.7M72.9 219.6a2.66 2.66 0 0 0-2.3 2.8M73.2 214.7a4.8 4.8 0 0 1 5.6 .2"/>
<path d="M73.9 214.2a4.8 4.8 0 0 1 5.6 .3M74.8 219.4l-.3-.1a2.64 2.64 0 0 0-3.9 .6M74.8 218.6a3.2 3.2 0 0 0-4.7 .4M74.8 217.8a3.9 3.9 0 0 0-5.2 .2l-.1 .1M74.9 219.5l-.1 .7 11.2 6.6M74.9 218.7l-.1 .7 11.2 6.6M74.9 217.8l-.1 .7 11.2 6.7M75.3 217a4.6 4.6 0 0 0-6.8 .9l-.4 .9-.3 2.4M75.4 217l.2-.4 .3-.1 11.3 6.6M76.1 216.6l.5-.5 11.3 6.6M76.8 216.2l.2-.4 .3-.1 11.4 6.6M77.3 213.6a5 5 0 0 1 3.6 .9"/>
<path d="M77.5 215.8l.6-.5 11.3 6.6M78.2 215.4l.2-.4 .4-.1 11.3 6.6M79.5 214.5l-.4 .1-.2 .4M79.5 214.5l11.3 6.6M80.1 214.8l.1 .1M80.2 214.9h.1M80.2 214.9l11.3 6.6a13.9 13.9 0 0 1 6.1 9.6M80.9 214.5l-.4 .1-.2 .4M80.9 214.5l11.3 6.6M88.2 210h-.4l-.3-.3v3M88.9 210.4h-.6l-.1-.3v2.2M89.6 210.8l-.7-.2v1.3"/>
<path d="M90 211.2l-.4-.2v.5M90.1 204.9a4.8 4.8 0 0 1 5.6 .3M90.7 205.6l-.3 .2M90.8 204.5a4.7 4.7 0 0 1 5.6 .3M91.1 206.6l-.2 .1M91.3 206.5l-.2 .1M91.4 205.5a4.1 4.1 0 0 0-3.2 4.7M91.5 204.1a4.8 4.8 0 0 1 5.7 .3M91.5 207.5l-.1 .1M91.7 207.4l-.1 .1M92 206.4a3.5 3.5 0 0 0-3.1 4.2M92 208.3v.1"/>
<path d="M92.2 203.7a4.8 4.8 0 0 1 5.7 .2M92.2 207.3a3.1 3.1 0 0 0-2.6 3.7M92.3 209.9a2.49 2.49 0 0 1 2.5 .3M92.3 209.9l-9.7 5.6M92.6 209.2l-.5 .8M92.6 208.2a2.73 2.73 0 0 0-2.3 2.8M92.9 203.3a4.8 4.8 0 0 1 5.7 .3M93 209.1l-.2 .5M93.5 209.2l-1.2 .7M93.6 202.8a4.8 4.8 0 0 1 5.7 .3M94.5 209.6a1.86 1.86 0 0 0-3.1 .8M94.5 208.8a2.36 2.36 0 0 0-3.5 .4"/>
<path d="M94.5 208a2.72 2.72 0 0 0-4.2 .6M94.5 207.2a3.3 3.3 0 0 0-4.7 .4M94.5 206.4a4 4 0 0 0-5.2 .2v.1M94.6 208.9l-.1 .7 11.3 6.6M94.6 208.1l-.1 .7 11.3 6.6M94.6 207.3l-.1 .7 11.3 6.6M94.6 206.4l-.1 .8 11.3 6.6M94.8 210.2l25.5 14.9M94.8 210.2l-10.7 6.2M95 205.6a4.5 4.5 0 0 0-7.1 1.8l-.4 2.4M95.1 205.6l.2-.4 .4-.1 11.3 6.6M95.1 210l-.3 .2"/>
<path d="M95.8 205.2l.6-.5 11.3 6.6M96.5 204.8l.2-.4 .4-.1 11.3 6.6M97 202.2a5 5 0 0 1 3.6 .9M97.2 204.4l.6-.5 11.3 6.6M97.9 204l.3-.5h.3l11.3 6.6M98.6 203.6l.6-.5 12 7a13.9 13.9 0 0 1 6.1 9.6M99.9 203.5v.1M100.6 203.1l-.6 .5M100.6 203.1l11.3 6.6M105.8 216.2l1.5 1.3M105.8 215.4l1.2 .9 1.6 2M105.8 214.6l.4 .3a10.6 10.6 0 0 1 3.4 4"/>
<path d="M105.8 213.8l.5 .3a12.7 12.7 0 0 1 4.2 5.3M105.8 213a14.5 14.5 0 0 1 5.5 6.9M105.9 216.3l-.4 .2M105.9 215.5l-.1 .7M105.9 214.7l-.1 .7M105.9 213.9l-.1 .7M105.9 213.1l-.1 .7M106.3 212.2a15.5 15.5 0 0 1 6.3 8.4M106.3 212.2a.55 .55 0 0 0-.5 .8M106.3 212.2l-11.3-6.7a.55 .55 0 0 0-.5 .8l11.3 6.7M107 211.7a15.3 15.3 0 0 1 6.5 9.5M107 211.7l-.6 .6"/>
<path d="M107.7 211.3a15.2 15.2 0 0 1 6.7 10.1M107.7 211.3a.55 .55 0 0 0-.5 .9M108.4 210.9a15.5 15.5 0 0 1 6.7 10M108.4 210.9a.55 .55 0 0 0-.5 .8M109.1 210.5a15.2 15.2 0 0 1 6.7 10.1M109.1 210.5a.53 .53 0 0 0-.5 .8M109.8 210.1a15.5 15.5 0 0 1 6.7 10M109.8 210.1l-.5 .5M110 210.5a.53 .53 0 0 1 0-.5 .53 .53 0 0 1 .5-.3 15.4 15.4 0 0 1 6.7 10M111.9 209.7a13.7 13.7 0 0 1 6.1 9.6M111.9 209.7l-.5 .4M116.5 214.7l10.9 6.4"/>
<path d="M121.8 217.8l-1-.1-6.7 3.8M121.8 217.8l-7.1 4.1M121.8 217.8l5.6 3.3M126.1 204.5l2 1.9M126.1 203.7l.4 .3a9 9 0 0 1 2.7 3.1M126.1 202.9l.4 .3a11.4 11.4 0 0 1 3.6 4.4M126.1 202.1l.5 .3a13 13 0 0 1 4.4 5.7M126.1 201.3a13.9 13.9 0 0 1 5.7 7.3M126.2 204.6l-.7 .3M126.2 203.8l-.1 .7M126.2 201.4l-.1 .7M126.5 202.9a.55 .55 0 0 0-.4 .8"/>
<path d="M126.5 202.1a.55 .55 0 0 0-.4 .8M126.6 200.4a15.5 15.5 0 0 1 6.4 8.9M126.6 200.4a.55 .55 0 0 0-.5 .9M126.6 200.4l-11.3-6.6a.55 .55 0 0 0-.5 .8l11.3 6.7M127.3 200a15.7 15.7 0 0 1 6.6 9.8M127.3 200l-.4 .2-.2 .4M134.1 210l6.7-3.9 1 .1-7.1 4.1M137 203.4l10.4 6.1M141 215.2a3 3 0 0 0 1.4 2.5M141 215.2l-12.9 7.5M142.4 217.7l-12.9 7.4M142.4 217.7l3.9 2.2"/>
<path d="M146.3 219.9a22.5 22.5 0 0 1 .4 12.1l-.7 1.2-1.1 .9M146.3 219.9a34.2 34.2 0 0 1 .9 10.4 5.2 5.2 0 0 1-2.1 3.6M146.3 219.9l-12.9 7.5M147.4 209.5l.6 .7 .1 .9M147.4 209.5l-27.1 15.6M148.1 211.1a3.2 3.2 0 0 0 1.4 2.5l3.9 2.3M148.1 211.1l-7.1 4.1M153.4 215.9l.3 1.4a28.1 28.1 0 0 1 .5 9.2l-.7 2-1.5 1.4M153.4 215.9l-7.1 4M160.3 202l.6 .7 .1 .5M160.3 202l-12.9 7.5M161 203.2a3 3 0 0 0 1.4 2.9"/>
<path d="M161 203.2l-32.9 19.1M162.4 206.1l-20 11.6M162.4 206.1l3.9 2.3M166.3 208.4a30.7 30.7 0 0 1 .8 10.6 4.5 4.5 0 0 1-2.2 3.5M166.3 208.4a33.4 33.4 0 0 1 .9 10.3 4.9 4.9 0 0 1-2.1 3.7M172 218.4l-27.1 15.7M173.4 204.3l.3 1.5a28.1 28.1 0 0 1 .5 9.1l-.7 2-1.5 1.5M173.4 204.3l-20 11.6M179.9 200.6a30.7 30.7 0 0 1 .8 10.6 4.5 4.5 0 0 1-2.2 3.5l-6.5 3.7M179.9 200.6l-6.5 3.7M68.3 225.5a2.15 2.15 0 0 0-2.5-.3 2.15 2.15 0 0 0-1.1 2.3 11.6 11.6 0 0 0 .6 6.5 7.5 7.5 0 0 0 2.9 3.5l7.2 4.2 9.8 13.2 11.3 6.6a4.3 4.3 0 0 0 4.1-4.1 31.2 31.2 0 0 0-.8-10.3v-.3M68.3 225.5l25.5 14.9"/>
<path d="M68.5 221.4l-.6-.1-.1-.2v3M69.2 222l.7 .2M69.2 222v1.3M69.2 221.8h-.6l-.1-.3v2.2M70.3 222.6l-.4-.2v.4M72.2 221.5a2.58 2.58 0 0 1 2.6 .3M72.2 221.5l-6.5 3.7M72.8 220.6l-.4 .8M73.3 220.5l-.2 .5M73.8 220.6l-1.6 .9M74.7 221l11.3 6.6M74.8 221a1.8 1.8 0 0 0-3.1 .8"/>
<path d="M74.8 221.8l25.5 14.9M74.8 221.8l-6.5 3.7M74.8 221.8l10.7 6.2 .6-.3M74.8 220.2a2.36 2.36 0 0 0-3.5 .4M74.9 220.3l-.3 .3 .1 .4M75.4 221.4l-.6 .4M86 227.6l2.1 2M86 226.8l.5 .3a8.5 8.5 0 0 1 2.6 3.1M86 226l.5 .3a11 11 0 0 1 3.6 4.4M86 225.2l.5 .3a12.7 12.7 0 0 1 4.4 5.7M86.1 224.4a14.4 14.4 0 0 1 5.7 7.3M86.2 226.9l-.2 .7"/>
<path d="M86.2 226.1l-.2 .3v.4M86.2 225.3l-.2 .3v.4M86.5 223.6a15.1 15.1 0 0 1 6.5 8.8M86.5 224.4a.58 .58 0 0 0-.5 .8M86.5 223.6a.55 .55 0 0 0-.4 .8M86.5 223.6l-11.3-6.7a.55 .55 0 0 0-.4 .8l11.3 6.7M87.2 223.1a15.5 15.5 0 0 1 6.7 9.8M87.2 223.1l-.5 .6M87.9 222.7a15.2 15.2 0 0 1 6.8 10.1M87.9 222.7a.53 .53 0 0 0-.4 .9M88.7 222.3a15.5 15.5 0 0 1 6.7 10M88.7 222.3a.55 .55 0 0 0-.5 .8"/>
<path d="M89.4 221.9a15.4 15.4 0 0 1 6.7 10.1M89.4 221.9a.53 .53 0 0 0-.5 .8M90.1 221.5a15.5 15.5 0 0 1 6.7 10M90.1 221.5l-.6 .5M90.8 221.1a15.4 15.4 0 0 1 6.7 10M90.8 221.1a.55 .55 0 0 0-.5 .8M92.2 221.1a13.9 13.9 0 0 1 6.1 9.6M92.2 221.1l-.5 .4M94.1 233.1l6.7-3.9 1 .1-7.1 4.1M97 226.6l10.4 6 .4 .5 .3 .7M100.3 236.7l.6 .7 .1 .9M100.3 236.7l-6.5 3.7"/>
<path d="M101 238.3a3.2 3.2 0 0 0 1.4 2.5M101 238.3l-6.5 3.8M108.1 234.2a3.1 3.1 0 0 0 1.3 2.5l3.9 2.3M108.1 233.8v.4M108.1 234.2l-7.1 4.1M108.1 233.8l-13.6 7.9M113.3 239l.4 1.5a25.6 25.6 0 0 1 .5 9.1l-.7 2-1.5 1.4M113.3 239l-7 4M120.3 225.1l.5 .6 .2 .6M120.3 225.1l-20 11.6M121 226.8a3.2 3.2 0 0 0 1.4 2.4M121 226.8l-12.9 7.4"/>
<path d="M121 226.3l-12.9 7.5M121 226.3v.5M122.4 229.2l-20 11.6M122.4 229.2l3.9 2.3M126.3 231.5a28.8 28.8 0 0 1 .8 10.6 4.7 4.7 0 0 1-2.2 3.5M126.3 231.5a23.4 23.4 0 0 1 .5 11.9l-.7 1.1-1 1M126.3 231.5l-13 7.5M127.4 221.1l.6 .7 .1 .5M128.1 222.7a2.97 2.97 0 0 0 1.4 2.4M128.1 222.3v.4M128.1 222.7l-7.1 4.1M128.1 222.3l-7.1 4"/>
<path d="M129.5 225.1l3.9 2.3M129.5 225.1l-7.1 4.1M133.4 227.4l.3 1.5a25.6 25.6 0 0 1 .5 9.1l-.7 2-1.5 1.5M133.4 227.4l-7.1 4.1M144.9 234.1l-20 11.5M93.8 240.4l.7 1.3M94.5 242.1a2.97 2.97 0 0 0 1.4 2.4M94.5 241.7v.4M95.9 244.5l3.9 2.3M102.4 240.8l-6.5 3.7M102.4 240.8l3.9 2.2M104.9 257.2l-6.5 3.7"/>
<path d="M106.3 243a22.9 22.9 0 0 1 .4 12l-.6 1.1-1 .9M106.3 243a31.1 31.1 0 0 1 .8 10.7 4.8 4.8 0 0 1-2.2 3.5M106.3 243l-6.5 3.8M124.9 245.6l-20 11.6"/>
<circle cx="152.9" cy="28.1" r="4.9"/>
<circle cx="168.5" cy="22.6" r="4.9"/>
<circle cx="114.6" cy="50.5" r="4.9"/>
<circle cx="130.6" cy="44.4" r="4.9"/>
<circle cx="76.5" cy="71.6" r="4.9"/>
<circle cx="90.7" cy="65.5" r="4.9"/>
<circle cx="213.9" cy="79.6" r="4.9"/>
<circle cx="226.4" cy="75.7" r="4.9"/>
<circle cx="36" cy="93.4" r="4.9"/>
<circle cx="51.3" cy="89.1" r="4.9"/>
<circle cx="196.7" cy="99.3" r="4.9"/>
<circle cx="158.2" cy="117" r="4.9"/>
<circle cx="175.5" cy="110.7" r="4.9"/>
<circle cx="119.9" cy="136.9" r="4.9"/>
<circle cx="139.7" cy="127" r="4.9"/>
<circle cx="95.9" cy="152.4" r="4.9"/>
<circle cx="76.5" cy="160.2" r="4.9"/>
</g>
<g fill="none" stroke="#c0c0c0" stroke-width=".31">
<path d="M15.9 9.1h400v260.4h-400zM65.9 6.9v2.2M115.9 6.9v2.2M165.9 6.9v2.2M215.6 8h.6l-.3 1.1zM215.7 8l.2 1.1M215.9 6.9v2.2M216 8l-.1 1.1M265.9 6.9v2.2M315.9 6.9v2.2M365.9 6.9v2.2M12.7 74.2h3.2"/>
<path d="M415.9 74.3h3.2M12.7 139.3h3.2M14.2 139.1l1.7 .2M14.2 138.7l1.7 .6-1.7 .5zM15.9 139.3l-1.7 .3M415.9 139.4h3.2M415.9 139.4l1.8-.6v1.2zM415.9 139.4l1.8 .3M417.7 139.2l-1.8 .2M12.7 204.4h3.2M302.9 219.4v27.3M415.9 219.4h-148.1v50.1"/>
<path d="M415.9 204.5h3.2M267.8 229.4h35.1M302.9 235.4h113M321.7 235.4v11.3M333.8 235.4v11.3M346.1 235.4v34.1M267.8 246.7h78.3M267.8 243.1v8.2M302.9 240.9h43.2M346.1 256.2h69.8M346.1 257.6l-78.3 .1M65.9 269.5v2.1"/>
<path d="M115.9 269.5v2.1M165.9 269.5v2.1M215.9 269.5l.3 .8h-.6zM215.9 269.5v2.1M265.9 269.5v2.1M315.9 269.5v2.1M345.9 263.4h70M365.9 269.5v2.1M391.5 263.4v6.1"/>
</g>
<path d="M198.9 64.8a.34 .34 0 0 0 0 .5 .34 .34 0 0 0 .6-.2 .34 .34 0 0 0-.5-.4l.2 .3zM123 108.7a.34 .34 0 0 0 .1 .6 .34 .34 0 0 0 .5-.3 .34 .34 0 0 0-.5-.3l.2 .2zM82.9 132.8a.34 .34 0 0 0 .1 .6 .34 .34 0 0 0 .5-.4 .34 .34 0 0 0-.5-.3l.2 .3-.2-.3zM105.4 120.4a.34 .34 0 0 0 .2 .5 .34 .34 0 0 0 .4-.4 .34 .34 0 0 0-.5-.2l.2 .3zM215.7 57.7a.34 .34 0 0 0 0 .6 .34 .34 0 0 0 .5-.3 .34 .34 0 0 0-.4-.4l.1 .3zM60.5 146.5a.34 .34 0 0 0 .2 .5 .34 .34 0 0 0 .4-.4 .34 .34 0 0 0-.6-.2l.2 .3zM94.2 80.4l1-.2 .4 3.3zM135.3 59.1l.9-.4 .6 3.3zM161.1 90.4a.36 .36 0 0 0 0 .6 .36 .36 0 0 0 .5-.3 .36 .36 0 0 0-.5-.4l.2 .3zM179.9 80.5a.33 .33 0 0 0 .2 .5 .33 .33 0 0 0 .4-.4 .33 .33 0 0 0-.5-.2l.2 .3zM170.6 36.2l1-.1 .2 3.3zM53.7 102.1l1-.2 .3 3.3zM51.1 116.2l-.1 .5h.5l-.2-.2 .3 .2-.1-.5zM93.2 91.6l.1 .4 .4 .1-.2-.3 .3 .2-.1-.5zM131.5 71.8l.1 .5 .4-.1-.2-.2 .2 .2 .2-.1-.3-.5zM165.8 47.7l.9-.5 1.4 3zM141.5 100.1l.2 .3-.2-.2a.34 .34 0 0 0 .2 .5 .34 .34 0 0 0 .4-.4 .34 .34 0 0 0-.6-.2z" fill="#000"/>
<g font-size="6.7">
<text x="351.4" y="248">Prototype 2x2 EPM</text>
<text x="347.8" y="254.4">Assembly BOM Alpha</text>
</g>
<g font-size="4.7">
<text x="151.6" y="29.7">2</text>
<text x="167.2" y="24.2">3</text>
<text x="129.3" y="46">3</text>
<text x="113.3" y="52.1">2</text>
<text x="89.5" y="67.1">3</text>
<text x="75.3" y="73.3">2</text>
<text x="225.1" y="77.3">1</text>
<text x="212.6" y="81.2">5</text>
<text x="34.7" y="95">2</text>
<text x="50" y="90.8">3</text>
<text x="195.4" y="100.9">6</text>
<text x="311.7" y="105.7">Prototype Pole End Alpha</text>
<text x="174.2" y="112.3">4</text>
<text x="156.9" y="118.7">6</text>
<text x="311.7" y="118">Prototype Alnico Magnet Alpha</text>
<text x="138.4" y="128.6">5</text>
<text x="311.7" y="127.8">Prototype Coil Alpha</text>
<text x="118.6" y="138.5">6</text>
<text x="250.2" y="141.5">4</text>
<text x="311.7" y="139.2">Prototype Neodymium Magnet</text>
<text x="311.7" y="143.7">(North) Alpha</text>
<text x="395.3" y="141.5">2</text>
<text x="94.6" y="154.1">4</text>
<text x="75.3" y="161.8">1</text>
<text x="311.7" y="159.9">Prototype Neodymium Magnet</text>
<text x="250.2" y="162.2">5</text>
<text x="311.7" y="164.4">(South) Alpha</text>
<text x="395.3" y="162.2">1</text>
<text x="250.2" y="185.8">6</text>
<text x="311.7" y="185.8">Prototype Pole Middle Alpha</text>
<text x="395.3" y="185.8">2</text>
<text x="20.3" y="267.3">Your use of this Module Developer's Kit is expressly subject to the terms set out in the MDK License Agreement.</text>
</g>
<g font-size="4.2">
<text x="242.4" y="96.2">ITEM NO.</text>
<text x="273.7" y="96.2">PART NUMBER</text>
<text x="335.2" y="96.2">DESCRIPTION</text>
<text x="392" y="96.2">QTY.</text>
<text x="250.3" y="105.6">1</text>
<text x="395.4" y="105.6">2</text>
<text x="250.3" y="117.8">2</text>
<text x="395.4" y="117.8">4</text>
<text x="250.3" y="127.6">3</text>
<text x="395.4" y="127.6">4</text>
</g>
<g font-size="3.4">
<text x="347.8" y="239">TITLE:</text>
<text x="393.8" y="267.9">SHEET 1 OF 1</text>
</g>
<g font-size="3.2">
<text x="38.3" y="6.7">8</text>
<text x="90.2" y="6.7">7</text>
<text x="139.7" y="6.5">6</text>
<text x="190" y="6.5">5</text>
<text x="240.4" y="6.5">4</text>
<text x="290.4" y="6.7">3</text>
<text x="340.4" y="6.5">2</text>
<text x="391.9" y="6.7">1</text>
<text x="10.9" y="41.6">D</text>
<text x="418.9" y="40.7">D</text>
<text x="10.9" y="106.3">C</text>
<text x="418.4" y="106.4">C</text>
<text x="10.8" y="170.2">B</text>
<text x="419.4" y="170.6">B</text>
<text x="10.8" y="237.2">A</text>
<text x="418.6" y="236.8">A</text>
<text x="38.8" y="273.8">8</text>
<text x="90.4" y="273.8">7</text>
<text x="140.2" y="273.8">6</text>
<text x="190.1" y="273.9">5</text>
<text x="240.5" y="273.8">4</text>
<text x="289" y="273.9">3</text>
<text x="339.1" y="273.8">2</text>
<text x="391.4" y="274.1">1</text>
</g>
<g font-size="2.2">
<text x="324.5" y="239">NAME</text>
<text x="337.2" y="239">DATE</text>
<text x="307.6" y="244.5">DRAWN</text>
</g>
<g font-size="2.1">
<text x="269" y="225.6">DIMENSIONS ARE IN MILLIMETERS</text>
<text x="269" y="228.2">Tolerance: +/- .05mm</text>
</g>
<g font-size="2">
<text x="269" y="222.2">UNLESS OTHERWISE SPECIFIED:</text>
<text x="268.9" y="249.5">MATERIAL</text>
<text x="268.8" y="261.7">FINISH</text>
</g>
</svg>
